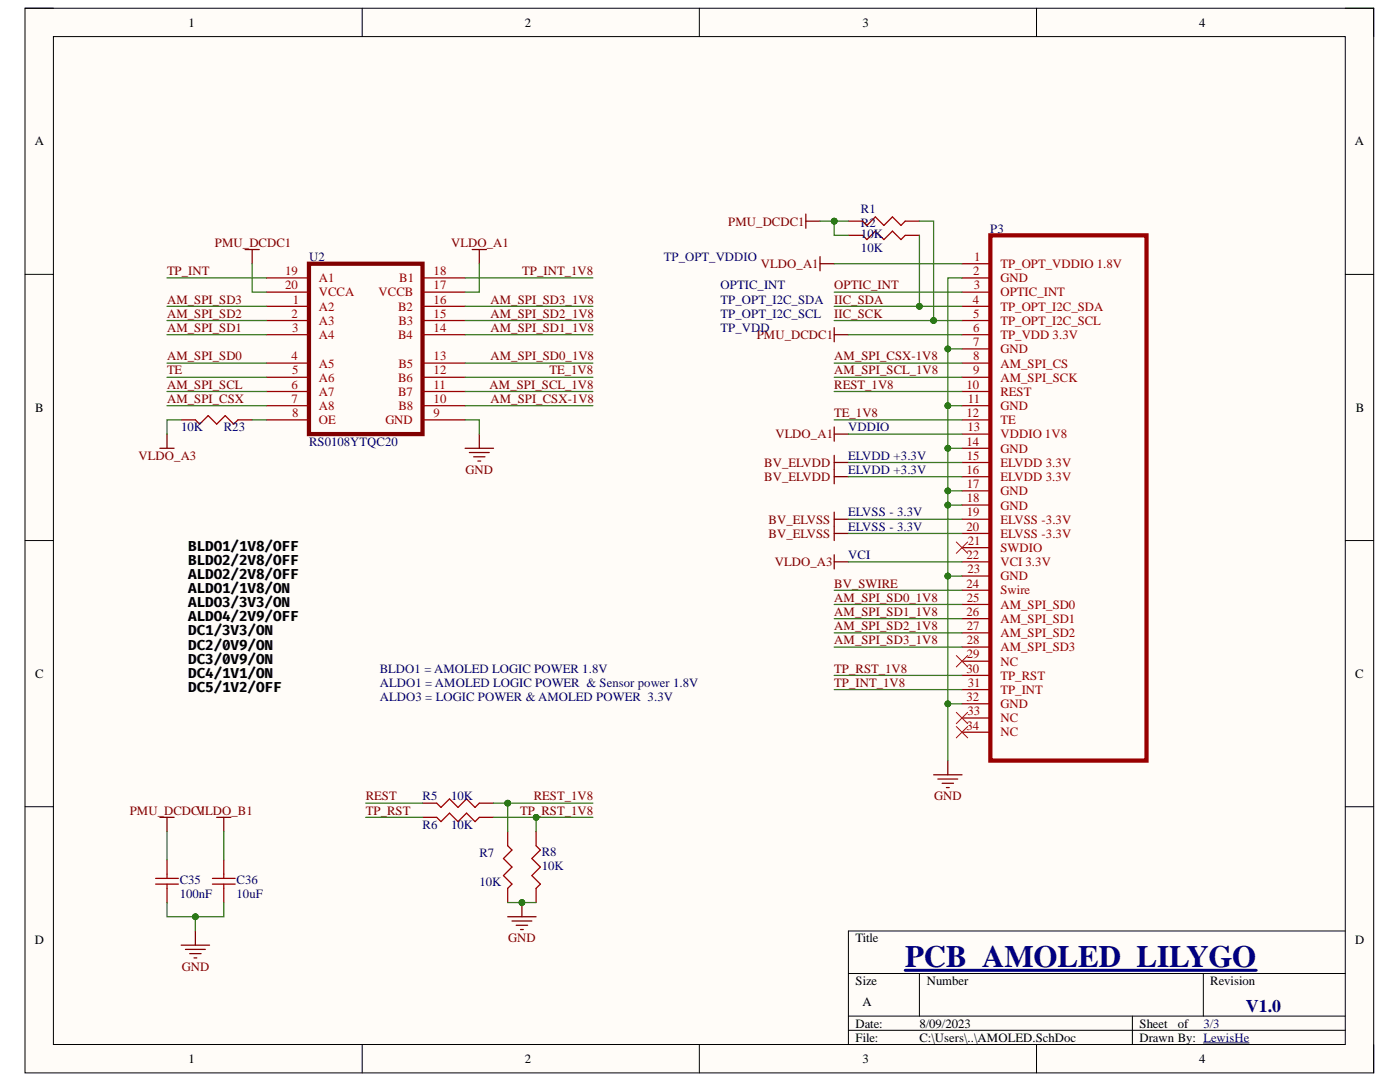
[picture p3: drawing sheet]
<svg xmlns="http://www.w3.org/2000/svg" width="279mm" height="216mm" viewBox="0 0 279 216" stroke-linecap="round" stroke-linejoin="round" font-family="sans-serif">
<path d="M5 1.6h269.1v212.5h-269.1z" fill-rule="evenodd" fill="#fffcf8"/>
<path d="M5 1.6h269.1v212.5h-269.1z" fill="none" stroke="#000" stroke-width=".2"/>
<path d="M10.7 7.3h257.8v201.1h-257.8z" fill-rule="evenodd" fill="#fffcf8"/>
<g fill="none" stroke="#000" stroke-width=".2">
<path d="M5 1.6h5.7M10.7 7.3h257.8v201.1h-257.8zM72.3 1.6v5.7M139.6 1.6v5.7M206.9 1.6v5.7M268.5 1.6h5.6v5.7M5 54.7h5.7M268.5 54.8h5.6M5 107.9h5.7M268.5 107.9h5.6M5 161h5.7M268.5 161h5.6"/>
<path d="M169.3 194.3h99.2M183.5 194.3v8.5M240.1 194.3v8.5M268.5 185.8h-99.2v22.6M72.3 208.4v5.7M139.6 208.4v5.7M169.3 202.8h99.2M169.3 205.6h99.2M206.9 208.4v5.7M226 202.8v5.6M274.1 208.4v5.7"/>
</g>
<g fill="none" stroke="#800000" stroke-width=".25">
<path d="M48.9 49.8h2.8M50.3 49.8v2.8M160.8 42.7v2.8M160.8 44.1h2.9M163.7 51.2v2.8M163.7 52.6h2.8M166.5 65.4v2.8M166.5 66.8h2.8M92.8 89.4h5.7M93.7 90.3h3.9M94.5 91.1h2.3M95.4 92h.5"/>
<path d="M95.7 86.6v2.8M166.5 85.2v2.8M166.5 90.9v5.6M166.5 95.1h2.8M166.5 92.3h2.8M166.5 86.6h2.8M166.5 102.2v5.7M166.5 110.7v2.8M166.5 103.6h2.8M166.5 106.4h2.8M166.5 112.1h2.8M186.3 154.6h5.7"/>
<path d="M187.2 155.4h3.9M188 156.3h2.3M188.9 157.2h.5M189.2 151.8v2.8M101.3 182.9h5.7M102.2 183.8h3.9M103 184.6h2.3M103.9 185.5h.5M104.2 180.1v2.8"/>
</g>
<g fill="none" stroke="#980000" stroke-width=".25">
<path d="M169.3 47h2.9l.8 .8 1.7-1.7 1.7 1.7 1.7-1.7 1.7 1.7 .9-.8h2.8M169.3 44.1h2.9l.8 .9 1.7-1.7 1.7 1.7 1.7-1.7 1.7 1.7 .9-.9h2.8M192 52.6h5.6M192 55.5h5.6M192 58.3h5.6M192 61.1h5.6M192 64h5.6M192 66.8h5.6M192 69.6h5.6M192 72.5h5.6M192 75.3h5.6M192 78.1h5.6"/>
<path d="M192 81h5.6M192 83.8h5.6M192 86.6h5.6M192 89.5h5.6M192 92.3h5.6M192 95.1h5.6M192 97.9h5.6M192 100.8h5.6M192 103.6h5.6M192 106.4h5.6M192 109.3h5.6M192 112.1h5.6"/>
<path d="M192 114.9h5.6M192 117.8h5.6M192 120.6h5.6M192 123.4h5.6M192 126.3h5.6M192 129.1h5.6M192 131.9h5.6M192 134.8h5.6M192 137.6h5.6M192 140.4h5.6M192 143.3h5.6M192 146.1h5.6"/>
<path d="M84.3 163.1h2.9l.8 .8 1.7-1.7 1.7 1.7 1.7-1.7 1.7 1.7 .9-.8h2.8M84.3 160.3h2.9l.8 .8 1.7-1.7 1.7 1.7 1.7-1.7 1.7 1.7 .9-.8h2.8M101.3 165.9v2.9l.9 .8-1.7 1.7 1.7 1.7-1.7 1.7 1.7 1.7-.9 .9v2.8M107 165.9v2.9l.8 .8-1.7 1.7 1.7 1.7-1.7 1.7 1.7 1.7-.8 .9v2.8"/>
</g>
<path d="M197.6 47h31.2v104.8h-31.2z" fill="none" stroke="#980000" stroke-width=".85"/>
<path d="M190.8 108.1l2.3 2.3M193.1 108.1l-2.3 2.3M190.8 130.8l2.3 2.3M193.1 130.8l-2.3 2.3M190.8 142.1l2.3 2.3M190.8 145l2.3 2.2M193.1 142.1l-2.3 2.3M193.1 145l-2.3 2.2" fill="none" stroke="#f00" stroke-width=".2"/>
<circle cx="104.2" cy="180.1" r=".57" fill="#008000"/>
<circle cx="104.2" cy="180.1" r=".57" fill="none" stroke="#008000" stroke-width=".2"/>
<path d="M61.7 52.6h22.6v34h-22.6z" fill="none" stroke="#800000" stroke-width=".85"/>
<g fill="none" stroke="#980000" stroke-width=".25">
<path d="M53.2 55.5h8.5M53.2 58.3h8.5M84.3 55.5h8.5M84.3 58.3h8.5M53.2 61.1h8.5M53.2 64h8.5M53.2 66.8h8.5M53.2 72.5h8.5M53.2 75.3h8.5M53.2 78.1h8.5M84.3 61.1h8.5M84.3 64h8.5"/>
<path d="M84.3 66.8h8.5M84.3 72.5h8.5M84.3 75.3h8.5M84.3 78.1h8.5M36.2 83.8h2.8l.8 .8 1.7-1.7 1.7 1.7 1.7-1.7 1.7 1.7 .9-.8h2.8M53.2 81h8.5M53.2 83.8h8.5M84.3 81h8.5M84.3 83.8h8.5M31.1 175.3h4.5M31.1 176.4h4.5M33.3 171.6v3.7"/>
<path d="M33.3 176.4v3.7M42.4 175.3h4.5M42.4 176.4h4.5M44.7 171.6v3.7M44.7 176.4v3.7"/>
</g>
<g fill="none" stroke="#800000" stroke-width=".25">
<path d="M94.2 49.8h2.9M95.7 49.8v2.8M31.9 89.4h2.8M33.3 86.6v2.8M31.9 163.1h2.8M33.3 163.1v2.8M43.2 163.1h2.9M44.7 163.1v2.8M36.2 188.6h5.6M37 189.4h4M37.9 190.3h2.2M38.7 191.1h.6"/>
<path d="M39 185.8v2.8"/>
</g>
<path d="M166.5 58.3h25.5M166.5 52.6h25.5M192 55.5h-2.8v96.3M169.3 66.8h22.7" fill="none" stroke="#38761d" stroke-width=".25"/>
<circle cx="189.2" cy="69.6" r=".57" fill="#008000"/>
<circle cx="189.2" cy="69.6" r=".57" fill="none" stroke="#008000" stroke-width=".2"/>
<circle cx="189.2" cy="81" r=".57" fill="#008000"/>
<circle cx="189.2" cy="81" r=".57" fill="none" stroke="#008000" stroke-width=".2"/>
<circle cx="189.2" cy="89.4" r=".57" fill="#008000"/>
<circle cx="189.2" cy="89.4" r=".57" fill="none" stroke="#008000" stroke-width=".2"/>
<circle cx="189.2" cy="97.9" r=".57" fill="#008000"/>
<circle cx="189.2" cy="97.9" r=".57" fill="none" stroke="#008000" stroke-width=".2"/>
<circle cx="189.2" cy="100.8" r=".57" fill="#008000"/>
<circle cx="189.2" cy="100.8" r=".57" fill="none" stroke="#008000" stroke-width=".2"/>
<circle cx="189.2" cy="114.9" r=".57" fill="#008000"/>
<circle cx="189.2" cy="114.9" r=".57" fill="none" stroke="#008000" stroke-width=".2"/>
<circle cx="189.2" cy="140.4" r=".57" fill="#008000"/>
<circle cx="189.2" cy="140.4" r=".57" fill="none" stroke="#008000" stroke-width=".2"/>
<path d="M183.5 47v14.1" fill="none" stroke="#38761d" stroke-width=".25"/>
<circle cx="183.5" cy="61.1" r=".57" fill="#008000"/>
<circle cx="183.5" cy="61.1" r=".57" fill="none" stroke="#008000" stroke-width=".2"/>
<path d="M183.5 44.1h2.8v19.9" fill="none" stroke="#38761d" stroke-width=".25"/>
<circle cx="186.3" cy="64" r=".57" fill="#008000"/>
<circle cx="186.3" cy="64" r=".57" fill="none" stroke="#008000" stroke-width=".2"/>
<path d="M189.2 140.4h2.8" fill="none" stroke="#38761d" stroke-width=".25"/>
<circle cx="189.2" cy="140.4" r=".57" fill="#008000"/>
<circle cx="189.2" cy="140.4" r=".57" fill="none" stroke="#008000" stroke-width=".2"/>
<path d="M166.5 117.8h25.5M189.2 114.9h2.8M166.5 137.6h25.5M166.5 134.8h25.5M166.5 129.1h25.5M166.5 126.3h25.5M166.5 123.4h25.5M166.5 120.6h25.5" fill="none" stroke="#38761d" stroke-width=".25"/>
<circle cx="189.2" cy="114.9" r=".57" fill="#008000"/>
<circle cx="189.2" cy="114.9" r=".57" fill="none" stroke="#008000" stroke-width=".2"/>
<path d="M169.3 112.1h22.7M169.3 103.6h22.7M169.3 106.4h22.7M189.2 100.8h2.8" fill="none" stroke="#38761d" stroke-width=".25"/>
<circle cx="189.2" cy="100.8" r=".57" fill="#008000"/>
<circle cx="189.2" cy="100.8" r=".57" fill="none" stroke="#008000" stroke-width=".2"/>
<path d="M189.2 97.9h2.8" fill="none" stroke="#38761d" stroke-width=".25"/>
<circle cx="189.2" cy="97.9" r=".57" fill="#008000"/>
<circle cx="189.2" cy="97.9" r=".57" fill="none" stroke="#008000" stroke-width=".2"/>
<path d="M169.3 95.1h22.7M169.3 92.3h22.7M189.2 89.5h2.8" fill="none" stroke="#38761d" stroke-width=".25"/>
<circle cx="189.2" cy="89.4" r=".57" fill="#008000"/>
<circle cx="189.2" cy="89.4" r=".57" fill="none" stroke="#008000" stroke-width=".2"/>
<path d="M166.5 83.8h25.5M169.3 86.6h22.7M189.2 81h2.8" fill="none" stroke="#38761d" stroke-width=".25"/>
<circle cx="189.2" cy="81" r=".57" fill="#008000"/>
<circle cx="189.2" cy="81" r=".57" fill="none" stroke="#008000" stroke-width=".2"/>
<path d="M166.5 78.1h25.5M166.5 75.3h25.5M166.5 72.5h25.5M189.2 69.6h2.8" fill="none" stroke="#38761d" stroke-width=".25"/>
<circle cx="189.2" cy="69.6" r=".57" fill="#008000"/>
<circle cx="189.2" cy="69.6" r=".57" fill="none" stroke="#008000" stroke-width=".2"/>
<path d="M166.5 61.1h25.5" fill="none" stroke="#38761d" stroke-width=".25"/>
<circle cx="183.5" cy="61.1" r=".57" fill="#008000"/>
<circle cx="183.5" cy="61.1" r=".57" fill="none" stroke="#008000" stroke-width=".2"/>
<path d="M166.5 64h25.5" fill="none" stroke="#38761d" stroke-width=".25"/>
<circle cx="186.3" cy="64" r=".57" fill="#008000"/>
<circle cx="186.3" cy="64" r=".57" fill="none" stroke="#008000" stroke-width=".2"/>
<path d="M166.5 44.1v2.9h2.8" fill="none" stroke="#38761d" stroke-width=".25"/>
<circle cx="166.5" cy="44.1" r=".57" fill="#008000"/>
<circle cx="166.5" cy="44.1" r=".57" fill="none" stroke="#008000" stroke-width=".2"/>
<path d="M166.5 44.1h2.8" fill="none" stroke="#38761d" stroke-width=".25"/>
<circle cx="166.5" cy="44.1" r=".57" fill="#008000"/>
<circle cx="166.5" cy="44.1" r=".57" fill="none" stroke="#008000" stroke-width=".2"/>
<path d="M163.7 44.1h2.8" fill="none" stroke="#38761d" stroke-width=".25"/>
<circle cx="166.5" cy="44.1" r=".57" fill="#008000"/>
<circle cx="166.5" cy="44.1" r=".57" fill="none" stroke="#008000" stroke-width=".2"/>
<path d="M73 160.3h11.3M73 163.1h11.3M101.3 160.3v5.6" fill="none" stroke="#38761d" stroke-width=".25"/>
<circle cx="101.3" cy="160.3" r=".57" fill="#008000"/>
<circle cx="101.3" cy="160.3" r=".57" fill="none" stroke="#008000" stroke-width=".2"/>
<path d="M101.3 180.1h5.7" fill="none" stroke="#38761d" stroke-width=".25"/>
<circle cx="104.2" cy="180.1" r=".57" fill="#008000"/>
<circle cx="104.2" cy="180.1" r=".57" fill="none" stroke="#008000" stroke-width=".2"/>
<path d="M107 163.1v2.8" fill="none" stroke="#38761d" stroke-width=".25"/>
<circle cx="107" cy="163.1" r=".57" fill="#008000"/>
<circle cx="107" cy="163.1" r=".57" fill="none" stroke="#008000" stroke-width=".2"/>
<g fill="none" stroke="#38761d" stroke-width=".25">
<path d="M33.3 55.5h19.9M50.3 52.6v5.7h2.9M92.8 55.5h25.5M95.7 52.6v5.7h-2.9M33.3 61.1h19.9M33.3 64h19.9M33.3 66.8h19.9M33.3 78.1h19.9M33.3 75.3h19.9M33.3 72.5h19.9M92.8 61.1h25.5M92.8 64h25.5"/>
<path d="M92.8 66.8h25.5M92.8 78.1h25.5M92.8 75.3h25.5M92.8 72.5h25.5M33.3 81h19.9M36.2 83.8h-2.9v2.8M50.3 83.8h2.9M92.8 83.8h2.9v2.8M92.8 81h25.5M98.5 163.1h19.8"/>
</g>
<circle cx="107" cy="163.1" r=".57" fill="#008000"/>
<circle cx="107" cy="163.1" r=".57" fill="none" stroke="#008000" stroke-width=".2"/>
<path d="M98.5 160.3h19.8" fill="none" stroke="#38761d" stroke-width=".25"/>
<circle cx="101.3" cy="160.3" r=".57" fill="#008000"/>
<circle cx="101.3" cy="160.3" r=".57" fill="none" stroke="#008000" stroke-width=".2"/>
<path d="M33.3 165.9v5.7M44.7 165.9v5.7M39 182.9v2.9" fill="none" stroke="#38761d" stroke-width=".25"/>
<circle cx="39" cy="182.9" r=".57" fill="#008000"/>
<circle cx="39" cy="182.9" r=".57" fill="none" stroke="#008000" stroke-width=".2"/>
<path d="M33.3 180.1v2.8h11.4v-2.8" fill="none" stroke="#38761d" stroke-width=".25"/>
<circle cx="39" cy="182.9" r=".57" fill="#008000"/>
<circle cx="39" cy="182.9" r=".57" fill="none" stroke="#008000" stroke-width=".2"/>
<path d="M240.1 208.1h9.2" fill="none" stroke="#000080" stroke-width=".2"/>
<path d="M180.7 193.6h70" fill="none" stroke="#000080" stroke-width=".59"/>
<text font-size="6.2" fill="#000080" x="180.6" y="192.9">PCB_AMOLED_LILYGO</text>
<text font-size="3.6" fill="#000080" x="248.6" y="202">V1.0</text>
<g font-size="2.8">
<text x="37.6" y="109.9">BLDO1/1V8/OFF</text>
<text x="37.6" y="112.7">BLDO2/2V8/OFF</text>
<text x="37.6" y="115.5">ALDO2/2V8/OFF</text>
<text x="37.6" y="118.3">ALDO1/1V8/ON</text>
<text x="37.6" y="121.1">ALDO3/3V3/ON</text>
<text x="37.6" y="124">ALDO4/2V9/OFF</text>
<text x="37.6" y="126.8">DC1/3V3/ON</text>
<text x="37.6" y="129.7">DC2/0V9/ON</text>
<text x="37.6" y="132.5">DC3/0V9/ON</text>
<text x="37.6" y="135.3">DC4/1V1/ON</text>
<text x="37.6" y="138.1">DC5/1V2/OFF</text>
</g>
<g font-size="2.5">
<text x="37.6" y="5.3">1</text>
<text x="104.7" y="5.3">2</text>
<text x="172.2" y="5.3">3</text>
<text x="239.3" y="5.3">4</text>
<text x="6.9" y="29">A</text>
<text x="270.4" y="29">A</text>
<text x="7" y="82.1">B</text>
<text x="270.6" y="82.1">B</text>
<text x="7" y="135.3">C</text>
<text x="270.5" y="135.3">C</text>
<text x="6.9" y="188.4">D</text>
<text x="170.7" y="188">Title</text>
<text x="270.5" y="188.4">D</text>
<text x="170.7" y="196.5">Size</text>
<text x="184.9" y="196.5">Number</text>
<text x="241.5" y="196.5">Revision</text>
<text x="172.2" y="200.8">A</text>
<text x="170.7" y="205">Date:</text>
<text x="170.7" y="207.8">File:</text>
<text x="183.5" y="205">8/09/2023</text>
<text x="183.5" y="207.8">C:\Users\..\AMOLED.SchDoc</text>
<text x="227.4" y="205">Sheet</text>
<text x="227.4" y="207.8">Drawn By: LewisHe</text>
<text x="235" y="205">of</text>
<text x="37.6" y="212.1">1</text>
<text x="104.7" y="212.1">2</text>
<text x="172.2" y="212.1">3</text>
<text x="239.3" y="212.1">4</text>
</g>
<g font-size="2.5" fill="#800000">
<text x="145.3" y="45">PMU_DCDC1</text>
<text x="42.9" y="49.2">PMU_DCDC1</text>
<text x="90" y="49.2">VLDO_A1</text>
<text x="151.9" y="53.5">VLDO_A1</text>
<text x="33.3" y="54.9">TP_INT</text>
<text x="104.2" y="54.9">TP_INT_1V8</text>
<text x="166.5" y="57.7">OPTIC_INT</text>
<text x="33.3" y="63.4">AM_SPI_SD2</text>
<text x="33.3" y="60.6">AM_SPI_SD3</text>
<text x="97.9" y="63.4">AM_SPI_SD2_1V8</text>
<text x="97.9" y="60.6">AM_SPI_SD3_1V8</text>
<text x="166.5" y="63.4">IIC_SCK</text>
<text x="166.5" y="60.6">IIC_SDA</text>
<text x="33.3" y="71.9">AM_SPI_SD0</text>
<text x="33.3" y="66.2">AM_SPI_SD1</text>
<text x="97.9" y="71.9">AM_SPI_SD0_1V8</text>
<text x="97.9" y="66.2">AM_SPI_SD1_1V8</text>
<text x="151" y="67.7">PMU_DCDC1</text>
<text x="166.5" y="71.9">AM_SPI_CSX-1V8</text>
<text x="33.3" y="77.6">AM_SPI_SCL</text>
<text x="33.3" y="74.7">TE</text>
<text x="97.7" y="77.6">AM_SPI_SCL_1V8</text>
<text x="109.6" y="74.7">TE_1V8</text>
<text x="166.5" y="77.6">REST_1V8</text>
<text x="166.5" y="74.7">AM_SPI_SCL_1V8</text>
<text x="33.3" y="80.4">AM_SPI_CSX</text>
<text x="97.9" y="80.4">AM_SPI_CSX-1V8</text>
<text x="166.5" y="83.2">TE_1V8</text>
<text x="154.7" y="87.5">VLDO_A1</text>
<text x="27.7" y="91.7">VLDO_A3</text>
<text x="92.9" y="94.6">GND</text>
<text x="152.5" y="93.1">BV_ELVDD</text>
<text x="152.5" y="96">BV_ELVDD</text>
<text x="153.4" y="104.5">BV_ELVSS</text>
<text x="153.4" y="107.3">BV_ELVSS</text>
<text x="154.7" y="112.9">VLDO_A3</text>
<text x="166.5" y="117.2">BV_SWIRE</text>
<text x="166.5" y="120">AM_SPI_SD0_1V8</text>
<text x="166.5" y="122.9">AM_SPI_SD1_1V8</text>
<text x="166.5" y="125.7">AM_SPI_SD2_1V8</text>
<text x="166.5" y="128.6">AM_SPI_SD3_1V8</text>
<text x="166.5" y="134.2">TP_RST_1V8</text>
<text x="166.5" y="137">TP_INT_1V8</text>
<text x="73" y="159.7">REST</text>
<text x="106.5" y="159.7">REST_1V8</text>
<text x="186.5" y="159.7">GND</text>
<text x="25.9" y="162.6">PMU_DCDC1</text>
<text x="39.1" y="162.6">VLDO_B1</text>
<text x="73" y="162.6">TP_RST</text>
<text x="103.8" y="162.6">TP_RST_1V8</text>
<text x="101.4" y="188">GND</text>
<text x="36.3" y="193.7">GND</text>
</g>
<g font-size="2.5" fill="#000080">
<text x="171.8" y="45.3">R2</text>
<text x="171.8" y="47.5">10K</text>
<text x="171.8" y="42.5">R1</text>
<text x="197.6" y="46.4">P3</text>
<text x="61.7" y="52">U2</text>
<text x="132.5" y="52">TP_OPT_VDDIO</text>
<text x="171.8" y="50.3">10K</text>
<text x="143.8" y="57.7">OPTIC_INT</text>
<text x="143.8" y="60.6">TP_OPT_I2C_SDA</text>
<text x="143.8" y="63.4">TP_OPT_I2C_SCL</text>
<text x="143.8" y="66.2">TP_VDD</text>
<text x="36.1" y="86">10K</text>
<text x="44.7" y="86">R23</text>
<text x="61.7" y="88.9">RS0108YTQC20</text>
<text x="169.3" y="86">VDDIO</text>
<text x="169.3" y="91.7">ELVDD +3.3V</text>
<text x="169.3" y="94.6">ELVDD +3.3V</text>
<text x="169.3" y="103">ELVSS - 3.3V</text>
<text x="169.3" y="105.9">ELVSS - 3.3V</text>
<text x="169.3" y="111.6">VCI</text>
<text x="75.8" y="137">ALDO1 = AMOLED LOGIC POWER &amp; Sensor power 1.8V</text>
<text x="75.8" y="134.2">BLDO1 = AMOLED LOGIC POWER 1.8V</text>
<text x="75.8" y="139.9">ALDO3 = LOGIC POWER &amp; AMOLED POWER 3.3V</text>
<text x="84.3" y="159.7">R5</text>
<text x="90" y="159.7">10K</text>
<text x="84.3" y="165.4">R6</text>
<text x="90" y="165.4">10K</text>
<text x="95.7" y="171">R7</text>
<text x="108.1" y="173.6">10K</text>
<text x="108.1" y="170.8">R8</text>
<text x="35.9" y="179.2">100nF</text>
<text x="35.9" y="176.4">C35</text>
<text x="47.2" y="179.2">10uF</text>
<text x="47.2" y="176.4">C36</text>
<text x="95.7" y="176.7">10K</text>
<text x="240.2" y="205">3/3</text>
</g>
<g font-size="2.5" fill="#980000">
<text x="194.4" y="52">1</text>
<text x="199.7" y="53.5">TP_OPT_VDDIO 1.8V</text>
<text x="56.9" y="54.9">19</text>
<text x="56.9" y="57.7">20</text>
<text x="63.6" y="56.3">A1</text>
<text x="63.6" y="59.1">VCCA</text>
<text x="75.5" y="59.1">VCCB</text>
<text x="79.7" y="56.3">B1</text>
<text x="86.5" y="57.7">17</text>
<text x="86.5" y="54.9">18</text>
<text x="194.2" y="54.9">2</text>
<text x="194.3" y="57.7">3</text>
<text x="199.7" y="56.3">GND</text>
<text x="199.7" y="59.1">OPTIC_INT</text>
<text x="58.2" y="63.4">2</text>
<text x="58.5" y="60.6">1</text>
<text x="63.6" y="62">A2</text>
<text x="63.6" y="64.8">A3</text>
<text x="79.4" y="62">B2</text>
<text x="79.5" y="64.8">B3</text>
<text x="86.5" y="63.4">15</text>
<text x="86.5" y="60.6">16</text>
<text x="194.2" y="60.6">4</text>
<text x="194.2" y="63.4">5</text>
<text x="199.7" y="62">TP_OPT_I2C_SDA</text>
<text x="199.7" y="64.8">TP_OPT_I2C_SCL</text>
<text x="58.2" y="71.9">4</text>
<text x="58.3" y="66.2">3</text>
<text x="63.6" y="67.7">A4</text>
<text x="79.4" y="67.7">B4</text>
<text x="86.5" y="71.9">13</text>
<text x="86.5" y="66.2">14</text>
<text x="194.2" y="66.2">6</text>
<text x="194.2" y="69">7</text>
<text x="194.2" y="71.9">8</text>
<text x="199.7" y="67.7">TP_VDD 3.3V</text>
<text x="199.7" y="70.5">GND</text>
<text x="58.2" y="77.6">6</text>
<text x="58.3" y="74.7">5</text>
<text x="63.6" y="73.3">A5</text>
<text x="63.6" y="76.1">A6</text>
<text x="79.4" y="76.1">B6</text>
<text x="79.5" y="73.3">B5</text>
<text x="86.5" y="77.6">11</text>
<text x="86.5" y="74.7">12</text>
<text x="192.9" y="77.6">10</text>
<text x="194.2" y="74.7">9</text>
<text x="199.7" y="73.3">AM_SPI_CS</text>
<text x="199.7" y="76.1">AM_SPI_SCK</text>
<text x="58.2" y="80.4">7</text>
<text x="58.3" y="83.2">8</text>
<text x="63.6" y="79">A7</text>
<text x="63.6" y="81.8">A8</text>
<text x="79.4" y="79">B7</text>
<text x="79.5" y="81.8">B8</text>
<text x="86.5" y="83.2">9</text>
<text x="86.5" y="80.4">10</text>
<text x="192.9" y="83.2">12</text>
<text x="193.1" y="80.4">11</text>
<text x="199.7" y="79">REST</text>
<text x="199.7" y="81.8">GND</text>
<text x="63.6" y="84.7">OE</text>
<text x="76.9" y="84.7">GND</text>
<text x="192.9" y="88.9">14</text>
<text x="193.1" y="86">13</text>
<text x="199.7" y="84.7">TE</text>
<text x="199.7" y="87.5">VDDIO 1V8</text>
<text x="192.9" y="94.6">16</text>
<text x="193" y="91.7">15</text>
<text x="199.7" y="90.3">GND</text>
<text x="199.7" y="93.1">ELVDD 3.3V</text>
<text x="193" y="97.4">17</text>
<text x="193" y="100.2">18</text>
<text x="199.7" y="96">ELVDD 3.3V</text>
<text x="199.7" y="98.8">GND</text>
<text x="199.7" y="101.7">GND</text>
<text x="192.9" y="105.9">20</text>
<text x="193" y="103">19</text>
<text x="199.7" y="104.5">ELVSS -3.3V</text>
<text x="199.7" y="107.3">ELVSS -3.3V</text>
<text x="192.9" y="111.6">22</text>
<text x="193.1" y="108.7">21</text>
<text x="199.7" y="110.1">SWDIO</text>
<text x="199.7" y="112.9">VCI 3.3V</text>
<text x="192.9" y="117.2">24</text>
<text x="193.1" y="114.4">23</text>
<text x="199.7" y="115.8">GND</text>
<text x="199.7" y="118.6">Swire</text>
<text x="192.9" y="122.9">26</text>
<text x="193" y="120">25</text>
<text x="193" y="125.7">27</text>
<text x="199.7" y="121.5">AM_SPI_SD0</text>
<text x="199.7" y="124.3">AM_SPI_SD1</text>
<text x="193" y="128.6">28</text>
<text x="193" y="131.4">29</text>
<text x="199.7" y="127.1">AM_SPI_SD2</text>
<text x="199.7" y="129.9">AM_SPI_SD3</text>
<text x="192.9" y="134.2">30</text>
<text x="193.1" y="137">31</text>
<text x="199.7" y="132.8">NC</text>
<text x="199.7" y="135.6">TP_RST</text>
<text x="192.9" y="139.9">32</text>
<text x="193.1" y="142.7">33</text>
<text x="199.7" y="138.5">TP_INT</text>
<text x="199.7" y="141.3">GND</text>
<text x="192.9" y="145.6">34</text>
<text x="199.7" y="144.1">NC</text>
<text x="199.7" y="146.9">NC</text>
</g>
</svg>
